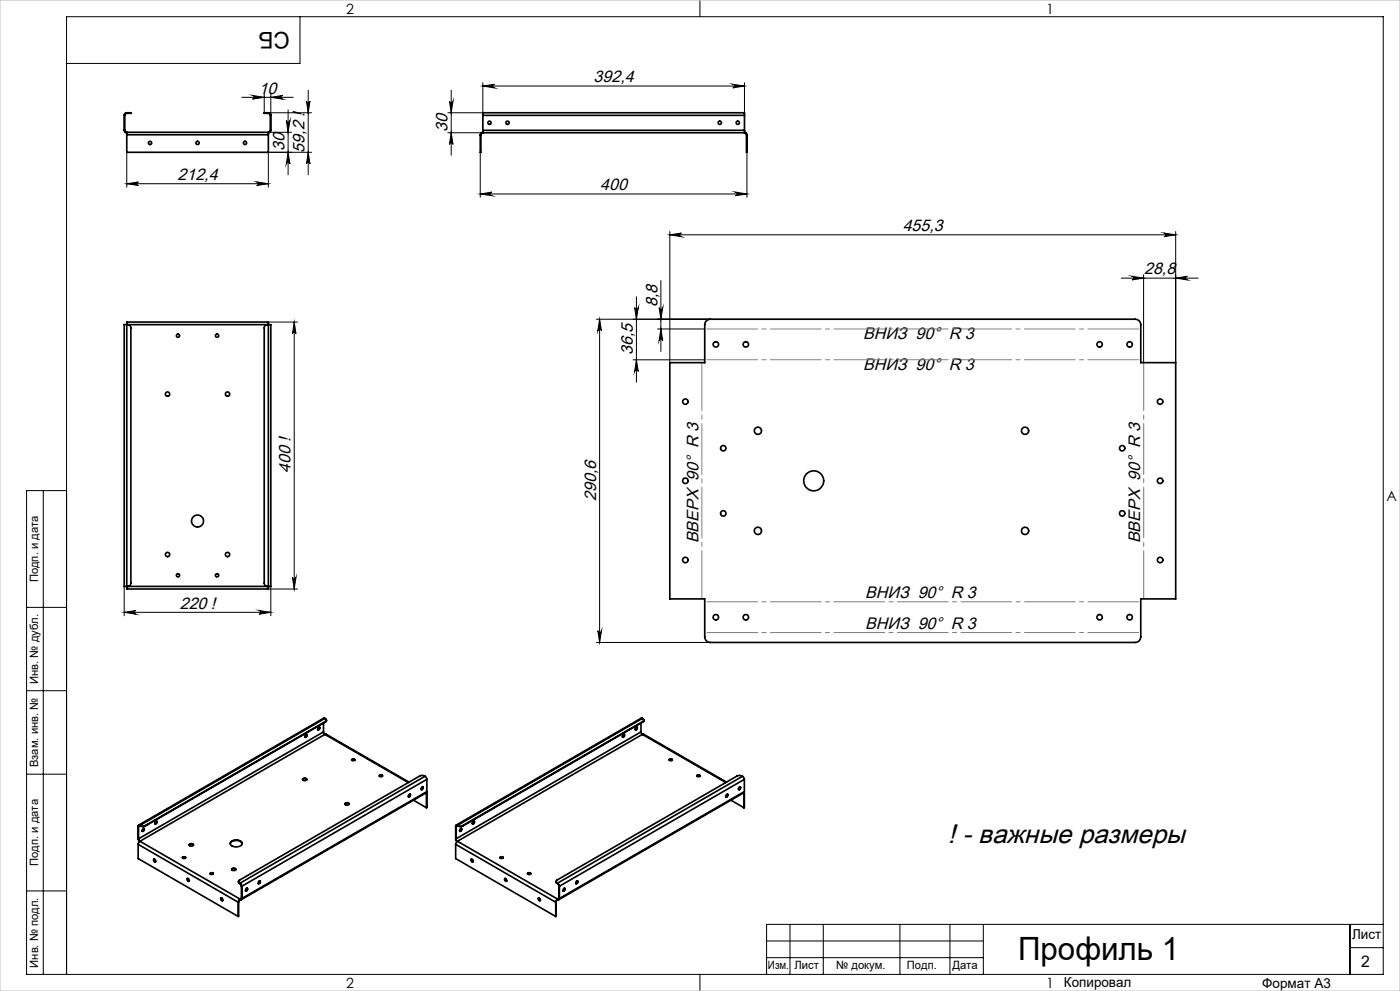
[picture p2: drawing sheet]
<svg xmlns="http://www.w3.org/2000/svg" width="420mm" height="297mm" viewBox="0 0 420 297" stroke-linecap="round" stroke-linejoin="round" font-family="sans-serif">
<g fill="none" stroke="#000" stroke-width=".3">
<path d="M90 5v14h-70M210 0v5M72.5 29.2h15.5M75.7 28.6l3.6 .6-3.6 .5a.55 .55 0 0 0 .6-.5 .55 .55 0 0 0-.6-.6zM79.3 28.1v5.7M80.5 33.8h13M80.5 39.6h7M81.2 28.1v6.4M81.2 29.2l3.6-.6a.55 .55 0 0 0-.6 .6 .55 .55 0 0 0 .6 .5zM85.9 36.1a.55 .55 0 0 0 .5 .6 .55 .55 0 0 0 .6-.6l-.6 3.5zM86.4 32.9v19.5M91.9 30.3a.53 .53 0 0 0 .6 .5 .53 .53 0 0 0 .5-.5l-.5 3.5z"/>
<path d="M92.5 27.1v25.3M134.3 39.8h10.6M134.8 30.3a.53 .53 0 0 0 .6 .5 .53 .53 0 0 0 .5-.5l-.5 3.5zM135.4 27.1v19.4M135.4 39.8l.5 3.5a.53 .53 0 0 0-.5-.5 .53 .53 0 0 0-.6 .5zM144.9 25.8l3.4-.5a.55 .55 0 0 0-.5 .5 .55 .55 0 0 0 .5 .5zM144.9 24.8v9h-10.6M144.9 25.8h78.4M219.8 25.3l3.5 .5-3.5 .5a.55 .55 0 0 0 .6-.5 .55 .55 0 0 0-.6-.5zM223.3 24.8v9M38 55.1l3.5-.6a.53 .53 0 0 0-.5 .6 .53 .53 0 0 0 .5 .5zM38 45.6v10.5"/>
<path d="M38 55.1h42.5M77 54.5l3.5 .6-3.5 .5a.53 .53 0 0 0 .5-.5 .53 .53 0 0 0-.5-.6zM86.4 45.6l.6 3.5a.55 .55 0 0 0-.6-.5 .55 .55 0 0 0-.5 .5zM92.5 45.6l.5 3.5a.53 .53 0 0 0-.5-.5 .53 .53 0 0 0-.6 .5zM93.5 45.6h-13v10.5M144.1 45.6v13.5M144.1 58.1h80M144.1 58.1l3.5-.5a.55 .55 0 0 0-.5 .5 .55 .55 0 0 0 .5 .6zM220.6 57.6l3.5 .5-3.5 .6a.55 .55 0 0 0 .5-.6 .55 .55 0 0 0-.5-.5zM224.1 45.6v13.5M200.9 70.4l3.5-.6a.55 .55 0 0 0-.5 .6 .55 .55 0 0 0 .5 .5zM200.9 69.4v39.3"/>
<path d="M200.9 70.4h151.8M349.2 69.8l3.5 .6-3.5 .5a.55 .55 0 0 0 .5-.5 .55 .55 0 0 0-.5-.6zM352.7 69.4v39.3M80.5 96.5h8.8M88.3 96.5v80M88.3 96.5l.5 3.5a.53 .53 0 0 0-.5-.5 .53 .53 0 0 0-.6 .5zM178.9 95.7h34.2M179.9 95.7l.5 3.5a.55 .55 0 0 0-.5-.5 .55 .55 0 0 0-.5 .5zM179.9 95.7v96.8M190.4 92.2a.55 .55 0 0 0 .5 .5 .55 .55 0 0 0 .6-.5l-.6 3.5zM190.9 88.9v25.6M197.3 98.6h14.1"/>
<path d="M197.7 92.2a.55 .55 0 0 0 .6 .5 .55 .55 0 0 0 .5-.5l-.5 3.5zM198.3 84.1v21.2M198.3 98.6l.5 3.5a.55 .55 0 0 0-.5-.5 .55 .55 0 0 0-.6 .5zM336.4 83.4h23M339.6 82.8l3.5 .6-3.5 .5a.55 .55 0 0 0 .5-.6 .55 .55 0 0 0-.5-.5zM343.1 82.3v26.4M352.7 83.4l3.5-.6a.55 .55 0 0 0-.5 .5 .55 .55 0 0 0 .5 .6zM189.9 107.8h21.5M190.9 107.8l.6 3.5a.55 .55 0 0 0-.6-.5 .55 .55 0 0 0-.5 .5zM13 147v145M20 147h-12v145h407v-287h-395v287M37.3 175.8v8.7"/>
<path d="M80.5 176.5h8.8M81.2 175.8v8.7M87.7 173a.53 .53 0 0 0 .6 .5 .53 .53 0 0 0 .5-.5l-.5 3.5zM8 182h12M37.3 183.5l3.4-.5a.55 .55 0 0 0-.5 .5 .55 .55 0 0 0 .5 .6zM37.3 183.5h43.9M77.8 183l3.4 .5-3.4 .6a.55 .55 0 0 0 .5-.6 .55 .55 0 0 0-.5-.5zM178.9 192.5h34.2M179.4 189a.55 .55 0 0 0 .5 .6 .55 .55 0 0 0 .5-.6l-.5 3.5zM8 207h12M8 232h12M8 267h12"/>
<path d="M237 277v15M247 277v15M270 277v15M285 277v15M295 277v15M405 277v15M415 277h-185v15M210 292v5M230 282h65M230 287h65M405 284h10"/>
</g>
<path d="M211.4 98.6h130.8M211.4 107.8h130.8M342.2 180.4h-130.8M342.2 189.6h-130.8" fill="none" stroke="#808080" stroke-width=".3" stroke-dasharray="15.2 1.3 1.3 1.3" stroke-dashoffset="-.6"/>
<path d="M343.1 108.7v70.8M210.6 179.5v-70.8" fill="none" stroke="#808080" stroke-width=".3" stroke-dasharray="15.2 1.3 1.3 1.3" stroke-dashoffset=".8"/>
<path d="M0 0h420v297h-420z" fill="none" stroke="#c0c0c0" stroke-width=".3"/>
<g fill="#000">
<path d="M81.2 29.2l3.6-.6a.55 .55 0 0 0-.6 .6 .55 .55 0 0 0 .6 .5zM75.7 28.6l3.6 .6-3.6 .5a.55 .55 0 0 0 .6-.5 .55 .55 0 0 0-.6-.6zM219.8 25.3l3.5 .5-3.5 .5a.55 .55 0 0 0 .6-.5 .55 .55 0 0 0-.6-.5zM144.9 25.8l3.4-.5a.55 .55 0 0 0-.5 .5 .55 .55 0 0 0 .5 .5zM352.7 83.4l3.5-.6a.55 .55 0 0 0-.5 .5 .55 .55 0 0 0 .5 .6zM339.6 82.8l3.5 .6-3.5 .5a.55 .55 0 0 0 .5-.6 .55 .55 0 0 0-.5-.5zM349.2 69.8l3.5 .6-3.5 .5a.55 .55 0 0 0 .5-.5 .55 .55 0 0 0-.5-.6zM200.9 70.4l3.5-.6a.55 .55 0 0 0-.5 .6 .55 .55 0 0 0 .5 .5z"/>
<path d="M85.9 36.1a.55 .55 0 0 0 .5 .6 .55 .55 0 0 0 .6-.6l-.6 3.5zM86.4 45.6l.6 3.5a.55 .55 0 0 0-.6-.5 .55 .55 0 0 0-.5 .5zM88.3 96.5l.5 3.5a.53 .53 0 0 0-.5-.5 .53 .53 0 0 0-.6 .5zM87.7 173a.53 .53 0 0 0 .6 .5 .53 .53 0 0 0 .5-.5l-.5 3.5zM179.9 95.7l.5 3.5a.55 .55 0 0 0-.5-.5 .55 .55 0 0 0-.5 .5zM179.4 189a.55 .55 0 0 0 .5 .6 .55 .55 0 0 0 .5-.6l-.5 3.5z"/>
<path d="M38 55.1l3.5-.6a.53 .53 0 0 0-.5 .6 .53 .53 0 0 0 .5 .5zM77 54.5l3.5 .6-3.5 .5a.53 .53 0 0 0 .5-.5 .53 .53 0 0 0-.5-.6zM37.3 183.5l3.4-.5a.55 .55 0 0 0-.5 .5 .55 .55 0 0 0 .5 .6zM77.8 183l3.4 .5-3.4 .6a.55 .55 0 0 0 .5-.6 .55 .55 0 0 0-.5-.5z"/>
<path d="M92.5 45.6l.5 3.5a.53 .53 0 0 0-.5-.5 .53 .53 0 0 0-.6 .5zM91.9 30.3a.53 .53 0 0 0 .6 .5 .53 .53 0 0 0 .5-.5l-.5 3.5zM135.4 39.8l.5 3.5a.53 .53 0 0 0-.5-.5 .53 .53 0 0 0-.6 .5zM134.8 30.3a.53 .53 0 0 0 .6 .5 .53 .53 0 0 0 .5-.5l-.5 3.5zM198.3 98.6l.5 3.5a.55 .55 0 0 0-.5-.5 .55 .55 0 0 0-.6 .5zM197.7 92.2a.55 .55 0 0 0 .6 .5 .55 .55 0 0 0 .5-.5l-.5 3.5zM190.9 107.8l.6 3.5a.55 .55 0 0 0-.6-.5 .55 .55 0 0 0-.5 .5zM190.4 92.2a.55 .55 0 0 0 .5 .5 .55 .55 0 0 0 .6-.5l-.6 3.5z"/>
<path d="M144.1 58.1l3.5-.5a.55 .55 0 0 0-.5 .5 .55 .55 0 0 0 .5 .6zM220.6 57.6l3.5 .5-3.5 .6a.55 .55 0 0 0 .5-.6 .55 .55 0 0 0-.5-.5z"/>
</g>
<g fill="none" stroke="#000" stroke-width=".5">
<path d="M37.3 39a.73 .73 0 0 0 .7 .8M37.3 34.6h.1M37.3 39h.1M37.3 34.6v4.4M37.4 39l.3 .5 .3 .1M37.4 34.6v4.4M38 39.6v.8M38 33.8a.73 .73 0 0 0-.7 .8M38 34l-.5 .2-.1 .4M38 33.8v.2M38 39.6h42.5M38 34h.2"/>
<path d="M38 33.8h.2M38.2 33.8h1.1v.2h-1.1M38.2 33.8v.2M80.3 33.8h-1v.2h1M80.3 33.8v.2M80.3 34h.2M80.3 33.8h.2M80.5 39.6v.8M80.5 34l.5 .2 .1 .4M80.5 33.8a.73 .73 0 0 1 .7 .8M80.5 33.8v.2M81.1 39l-.2 .5-.4 .1"/>
<path d="M81.1 34.6h.1M81.1 39h.1M81.1 34.6v4.4M81.2 39l-.3 .7-.4 .1M81.2 34.6v4.4M144.9 39v.8M144.9 34.6v-.8h78.4v.8M144.9 39.6l-.5 .2-.3 .6M144.9 39.8l-.5 .2-.1 .4M144.9 34.6h78.4M144.9 39h78.4M144.9 39.8h78.4"/>
<path d="M144.9 34.6v4.4M223.3 39v.8M223.3 39.6l.6 .3 .2 .5M223.3 39.8l.5 .2 .1 .4M223.3 34.6v4.4M38 40.4v5.2h42.5v-5.2M38 40.4h42.5M144.1 40.4v5.2h.2v-5.2M144.1 40.4h.2M223.9 40.4v5.2l.2-5.2M223.9 40.4h.2M38 97.3h-.7v78.5h.7"/>
<path d="M38 97.3v-.8h42.5v.8M38 97.3v78.5M38 97.3h42.5M38.2 97.3a.97 .97 0 0 1 1.1 1v76.5a.97 .97 0 0 1-1.1 1M80.3 97.3a.96 .96 0 0 0-1 1v76.5a.96 .96 0 0 0 1 1M80.5 97.3h.7v78.5h-.7M80.5 97.3v78.5M211.9 96.2l1.2-.5h127.4a1.69 1.69 0 0 1 1.7 1.6v11.4h10.5v70.8h-10.5v11.3a1.69 1.69 0 0 1-1.7 1.7h-127.4a1.69 1.69 0 0 1-1.7-1.7v-11.3h-10.5v-70.8h10.5v-11.4zM38 175.8v.7h42.5v-.7M38 175.8h42.5M95.5 218l.3-.1a.47 .47 0 0 1 .1 .6 .47 .47 0 0 1-.6 .2zM95.8 217.9a.63 .63 0 0 1-.5 .8"/>
<path d="M97 219.4l.5 .7M97 219.4l-55.4 32M97 216.7v2.7M97.5 215.3a.48 .48 0 0 1 .4 .4 .48 .48 0 0 1-.3 .5M97.5 215.3h-.4l-55.5 32M97.5 215.3l-55.5 32.1M97.6 216.2l-54 31.2M97.6 216.2v.2M97.6 216.4l-54 31.2M97.9 215.8l-.3 .6M190.7 218l.3-.1a.41 .41 0 0 1 .1 .6 .41 .41 0 0 1-.6 0zM191.1 217.9v.3l-.5 .5"/>
<path d="M192.3 219.4l.4 .7M192.3 219.4l-55.5 32M192.3 216.7v2.7M192.7 215.3a.49 .49 0 0 1 .4 .4 .49 .49 0 0 1-.2 .5M192.7 215.3h-.4l-55.5 32M192.7 215.3l-55.5 32.1M192.9 216.2l-54.1 31.2M192.9 216.2v.2M192.9 216.4l-54.1 31.2M193.2 215.8l-.3 .6M90.8 233.6a.83 .83 0 0 1 1.2 0M90.8 233.4a.57 .57 0 0 1 .8-.3 .57 .57 0 0 1 .3 .7 .61 .61 0 0 1-.7 .2 .61 .61 0 0 1-.4-.6z"/>
<path d="M91.7 220.2l.2-.1a.44 .44 0 0 1 .2 .6 .44 .44 0 0 1-.6 .2zM92 220.1l-.1 .5-.4 .3M97.5 220.1h.4l24.8 14.3M97.5 220.1l-55.5 32M97.5 220.1l25 14.4M105.5 227.6a.44 .44 0 0 1 .6-.2 .44 .44 0 0 1 .2 .5l-.5 .1zM105.5 227.8l.5-.2 .5 .2M113.8 232.6l.3-.2 .7 .2M113.9 232.3l.8 .1a.41 .41 0 0 1-.4 .4 .41 .41 0 0 1-.4-.5zM122.7 238.2l.2-.2a.45 .45 0 0 1 .2 .6 .45 .45 0 0 1-.6 .2zM123 238l-.1 .5-.4 .3M124 239.8l3.9 2.3"/>
<path d="M126.3 236.5l.2 .1M126.5 235.9l.3-.1a.39 .39 0 0 1 .1 .6 .39 .39 0 0 1-.6 0zM126.8 235.8v.5l-.5 .3M127.5 232.7l.6 .9M127.5 232.7l-.9-.3-.7 .1-54 31.3a.42 .42 0 0 0-.4 .4 .42 .42 0 0 0 .4 .4M127.5 232.7l-55.5 32M127.7 237.7l.2 .1M127.9 237.6v.2M127.9 237.6l-55.5 32M127.9 237.8v4.3M128 237.5l.1 .2M128.1 237.2l-.2 .4"/>
<path d="M128.1 233.6l-55.5 32M128.1 237.2l-55.5 32.1M128.1 233.6v3.6M128.1 237.7l-.2 4.4M128.1 237.7l-.2 .1M186.9 220.2l.3-.1a.45 .45 0 0 1 .1 .6 .45 .45 0 0 1-.6 .2zM187.3 220.1l-.1 .5-.4 .3M192.7 220.1h.4l24.9 14.3M192.7 220.1l-55.5 32M192.7 220.1l25 14.4M200.8 227.6a.44 .44 0 0 1 .5-.2 .44 .44 0 0 1 .3 .5l-.6 .1zM200.8 227.8l.4-.2 .5 .2"/>
<path d="M209.1 232.6l.2-.2 .7 .2M209.2 232.3a.41 .41 0 0 1 .5-.1 .41 .41 0 0 1 .2 .5h-.7zM217.9 238.2l.3-.2a.45 .45 0 0 1 .1 .6 .45 .45 0 0 1-.6 .2zM218.2 238v.5l-.4 .3M219.3 239.8l3.9 2.3M221.5 236.5l.3 .1M221.8 235.9l.2-.1a.46 .46 0 0 1 .1 .6 .46 .46 0 0 1-.6 .2zM222.1 235.8l-.1 .5-.4 .3M222.7 232.7l.6 .9M222.7 232.7l-.8-.3-.7 .1-54.1 31.3a.43 .43 0 0 0-.3 .4 .43 .43 0 0 0 .3 .4M222.7 232.7l-55.4 32M223 237.7l.2 .1"/>
<path d="M223.1 237.6l.1 .2M223.1 237.6l-55.5 32M223.2 237.8v4.3M223.2 237.5l.1 .2M223.3 237.2l-.2 .4M223.3 233.6l-55.5 32M223.3 237.2l-55.5 32.1M223.3 233.6v3.6M223.3 237.7l-.1 4.4M223.3 237.7l-.1 .1M41.5 251.3l.4 .9M41.5 253l30 17.4"/>
<path d="M41.5 253v4.3l30 17.4M41.5 247.6v3.7M41.5 247.6l.1 .1M41.5 251.3l.1 .1M41.6 251.4l.4 .7M41.6 247.7v3.7M42 252.1l-.5 .9M42 247.4a.31 .31 0 0 0-.4-.1 .31 .31 0 0 0-.1 .3M42 247.5l-.3-.1-.1 .3M42 252.1l30 17.3M42 247.4h.2M42 247.4v.1"/>
<path d="M42 247.5l.2 .1M42 247.5l-.4 .2M42.2 247.4l.5 .2 .9-.2M42.2 247.6l.5 .2 .9-.2M42.2 247.4v.2M42.8 248.5l.3-.2a.45 .45 0 0 1 .1 .6 .45 .45 0 0 1-.5 .2zM43.1 248.3v.5l-.4 .3M43.6 247.4v.2M46.1 257.5a.42 .42 0 0 1 .6 .3 .42 .42 0 0 1-.3 .5l-.3-.4zM46.2 257.5a.59 .59 0 0 0 .5 .8M46.6 246.2l.3-.1a.4 .4 0 0 1 .1 .6 .4 .4 0 0 1-.6 0zM47 246.1a.59 .59 0 0 1-.5 .8"/>
<path d="M54.8 257.1l.2-.2 .7 .2M54.9 256.8l.8 .1a.41 .41 0 0 1-.5 .4 .41 .41 0 0 1-.3-.5zM56.8 253.3a.83 .83 0 0 1 1.2 0M56.8 253a.68 .68 0 0 1 1.2 .3 .62 .62 0 0 1-.7 .3 .62 .62 0 0 1-.5-.6zM69.1 252.8a2.18 2.18 0 0 1 3.6 0M69.2 252.3a2.33 2.33 0 0 1 3.5 .4 2.12 2.12 0 0 1-3.3 .7l-.3-.6zM103.5 241a.83 .83 0 0 1 1.3 0M103.6 240.7a.58 .58 0 0 1 .7-.2 .58 .58 0 0 1 .3 .7 .61 .61 0 0 1-.6 .1 .61 .61 0 0 1-.4-.6zM136.7 251.3l.4 .9M136.7 253l30 17.4M136.7 253v4.3l30 17.4M136.7 247.6v3.7"/>
<path d="M136.7 247.6l.1 .1M136.7 251.3l.1 .1M136.8 251.4l.4 .7M136.8 247.7v3.7M137.2 252.1l-.5 .9M137.2 247.5l-.3-.1-.1 .3M137.2 247.4a.31 .31 0 0 0-.3-.1 .31 .31 0 0 0-.2 .3M137.2 252.1l30.1 17.3M137.2 247.4h.2M137.2 247.4v.1M137.2 247.5l.2 .1M137.2 247.5l-.4 .2"/>
<path d="M137.4 247.4l.5 .2 .9-.2M137.4 247.6l.5 .2 .9-.2M137.4 247.4v.2M138.1 248.5l.3-.2a.45 .45 0 0 1 .1 .6 .45 .45 0 0 1-.6 .2zM138.4 248.3v.5l-.5 .3M138.8 247.4v.2M141.4 257.5a.42 .42 0 0 1 .5 .3 .42 .42 0 0 1-.3 .5l-.3-.4zM141.5 257.5a.59 .59 0 0 0 .4 .8M141.9 246.2l.3-.1a.4 .4 0 0 1 .1 .6 .4 .4 0 0 1-.6 0zM142.2 246.1a.59 .59 0 0 1-.5 .8M150 256.9a.44 .44 0 0 1 .5-.2 .44 .44 0 0 1 .3 .5h-.7zM150 257.1l.3-.2 .7 .2"/>
<path d="M56.2 263.3a.44 .44 0 0 1 .5 .3 .44 .44 0 0 1-.3 .5l-.3-.4zM56.3 263.3v.5l.5 .3M63 261.7a.43 .43 0 0 1 .6-.2 .43 .43 0 0 1 .3 .5l-.6 .1zM63 261.9a.58 .58 0 0 1 1 0M66.3 269.1a.42 .42 0 0 1 .5 .3 .42 .42 0 0 1-.3 .5l-.3-.4zM66.4 269.1v.5l.4 .3M69.5 260.6a.78 .78 0 0 1 1.3 0M69.6 260.3a.58 .58 0 0 1 .7-.2 .58 .58 0 0 1 .3 .7 .63 .63 0 0 1-.7 .1 .63 .63 0 0 1-.3-.6zM71.5 270.4v4.3M71.5 264.2l.4 .5M71.6 270.3l-.1 4.4M71.6 270.3l-.1 .1"/>
<path d="M71.9 264.6l.1 .1M71.9 264.7l.1 .1M71.9 264.6v.1M72 264.8l.4 .8M72 264.7l.6 .9M72 269.4l-.5 1M72 269.6l-.4 .7M72 264.7v.1M72 269.4v.2M72.4 269.2l-.1 .3-.3-.1M72.4 265.6h.2M72.4 269.2l.2 .1"/>
<path d="M72.4 265.6v3.6M72.4 269.2l-.4 .2M72.6 269.3l-.2 .3h-.4M72.6 265.6v3.7M73.8 266.3l.3-.1a.39 .39 0 0 1 .1 .6 .39 .39 0 0 1-.6 0zM74.2 266.2l-.2 .7-.3 .1M77.6 264.1l.3-.1a.45 .45 0 0 1 .1 .6 .45 .45 0 0 1-.5 .2zM78 264a.59 .59 0 0 1-.5 .8M151.4 263.3a.44 .44 0 0 1 .6 .3 .44 .44 0 0 1-.3 .5l-.3-.4zM151.5 263.3l.1 .5 .4 .3M158.3 261.9a.58 .58 0 0 1 .9 0M158.3 261.7a.43 .43 0 0 1 .5-.2 .43 .43 0 0 1 .3 .5l-.5 .1z"/>
<path d="M161.5 269.1a.42 .42 0 0 1 .6 .3 .42 .42 0 0 1-.3 .5l-.3-.4zM161.6 269.1v.5l.5 .3M166.7 270.4v4.3M166.8 264.2l.3 .5M166.8 270.3l-.1 4.4M166.8 270.3l-.1 .1M167.1 264.6l.2 .1M167.1 264.7l.2 .1M167.1 264.6v.1M167.3 264.7l.5 .9M167.3 264.8l.4 .8M167.3 269.4l-.6 1"/>
<path d="M167.3 269.6l-.5 .7M167.3 264.7v.1M167.3 269.4v.2M167.7 269.2l-.1 .3-.3-.1M167.7 265.6h.1M167.7 269.2l.1 .1M167.7 265.6v3.6M167.7 269.2l-.4 .2M167.8 269.3l-.2 .3h-.3M167.8 265.6v3.7M169.1 266.3l.2-.1a.39 .39 0 0 1 .2 .6 .39 .39 0 0 1-.6 0zM169.4 266.2l-.2 .7-.3 .1"/>
<path d="M172.9 264.1l.3-.1a.45 .45 0 0 1 .1 .6 .45 .45 0 0 1-.6 .2zM173.2 264a.58 .58 0 0 1-.5 .8"/>
<circle cx="146.8" cy="36.8" r=".49"/>
<circle cx="152.3" cy="36.8" r=".5"/>
<circle cx="215.9" cy="36.8" r=".5"/>
<circle cx="221.3" cy="36.8" r=".5"/>
<circle cx="45" cy="42.8" r=".49"/>
<circle cx="59.3" cy="42.8" r=".5"/>
<circle cx="73.5" cy="42.8" r=".49"/>
<circle cx="50.3" cy="118.1" r=".64"/>
<circle cx="53.4" cy="100.6" r=".49"/>
<circle cx="65.1" cy="100.6" r=".5"/>
<circle cx="68.3" cy="118.1" r=".64"/>
<circle cx="214.8" cy="103.2" r=".81"/>
<circle cx="223.8" cy="103.2" r=".81"/>
<circle cx="329.9" cy="103.2" r=".81"/>
<circle cx="338.9" cy="103.2" r=".81"/>
<circle cx="205.6" cy="120.4" r=".81"/>
<circle cx="217" cy="134.3" r=".81"/>
<circle cx="227.4" cy="129.1" r="1.07"/>
<circle cx="307.5" cy="129.1" r="1.08"/>
<circle cx="336.7" cy="134.3" r=".81"/>
<circle cx="348" cy="120.4" r=".81"/>
<circle cx="59.3" cy="156.1" r="1.8"/>
<circle cx="205.6" cy="144.1" r=".81"/>
<circle cx="217" cy="153.9" r=".81"/>
<circle cx="227.4" cy="159.1" r="1.08"/>
<circle cx="244.1" cy="144.1" r="3"/>
<circle cx="307.5" cy="159.1" r="1.09"/>
<circle cx="336.7" cy="153.9" r=".81"/>
<circle cx="348" cy="144.1" r=".82"/>
<circle cx="50.3" cy="166.2" r=".65"/>
<circle cx="53.4" cy="172.4" r=".48"/>
<circle cx="65.1" cy="172.4" r=".49"/>
<circle cx="68.3" cy="166.2" r=".65"/>
<circle cx="205.6" cy="167.8" r=".81"/>
<circle cx="348" cy="167.8" r=".82"/>
<circle cx="214.7" cy="185" r=".82"/>
<circle cx="223.7" cy="185" r=".82"/>
<circle cx="329.9" cy="185" r=".81"/>
<circle cx="338.9" cy="185" r=".81"/>
</g>
<text font-size="9.6" x="305.4" y="287.8">Профиль 1</text>
<text font-size="8" x="284.4" y="252.7">! - важные размеры</text>
<text font-size="6.9" x="86.9" y="9.4" transform="rotate(-180 86.9 9.4)">СБ</text>
<g font-size="5">
<text x="77.6" y="28.1">10</text>
<text x="178.1" y="24.7">392,4</text>
<text x="134.3" y="39.5" transform="rotate(-90 134.3 39.5)">30</text>
<text x="85.4" y="45.3" transform="rotate(-90 85.4 45.3)">30</text>
<text x="91.4" y="45.7" transform="rotate(-90 91.4 45.7)">59,2 !</text>
<text x="53.3" y="54">212,4</text>
<text x="180.1" y="57">400</text>
<text x="270.8" y="69.3">455,3</text>
<text x="343.2" y="82.2">28,8</text>
<text x="197.2" y="92.1" transform="rotate(-90 197.2 92.1)">8,8</text>
<text x="258.9" y="101.7">ВНИЗ 90° R 3</text>
<text x="189.9" y="106.4" transform="rotate(-90 189.9 106.4)">36,5</text>
<text x="258.9" y="110.9">ВНИЗ 90° R 3</text>
<text x="87.2" y="141.9" transform="rotate(-90 87.2 141.9)">400 !</text>
<text x="178.8" y="150.1" transform="rotate(-90 178.8 150.1)">290,6</text>
<text x="209.5" y="162.8" transform="rotate(-90 209.5 162.8)">ВВЕРХ 90° R 3</text>
<text x="342.1" y="162.8" transform="rotate(-90 342.1 162.8)">ВВЕРХ 90° R 3</text>
<text x="259.6" y="179.3">ВНИЗ 90° R 3</text>
<text x="53.9" y="182.4">220 !</text>
<text x="259.6" y="188.5">ВНИЗ 90° R 3</text>
</g>
<text font-size="4.8" x="408.3" y="289.7">2</text>
<g font-size="4.2">
<text x="103.8" y="4.2">2</text>
<text x="313.8" y="4.2">1</text>
<text x="415.9" y="150.2">A</text>
<text x="103.8" y="296.2">2</text>
<text x="313.8" y="296.2">1</text>
</g>
<g font-size="4.1">
<text x="405.6" y="281.5">Лист</text>
<text x="319.2" y="295.9">Копировал</text>
<text x="378.7" y="296">Формат А3</text>
</g>
<g font-size="3.4">
<text x="11.4" y="174.5" transform="rotate(-90 11.4 174.5)">Подп. и дата</text>
<text x="11.4" y="205" transform="rotate(-90 11.4 205)">Инв. № дубл.</text>
<text x="11.4" y="229.9" transform="rotate(-90 11.4 229.9)">Взам. инв. №</text>
<text x="11.4" y="259.5" transform="rotate(-90 11.4 259.5)">Подп. и дата</text>
<text x="11.4" y="290" transform="rotate(-90 11.4 290)">Инв. № подл.</text>
<text x="230.4" y="290.4">Изм.</text>
<text x="238.3" y="290.4">Лист</text>
<text x="250.9" y="290.4">№ докум.</text>
<text x="272.1" y="290.4">Подп.</text>
<text x="285.7" y="290.5">Дата</text>
</g>
</svg>
